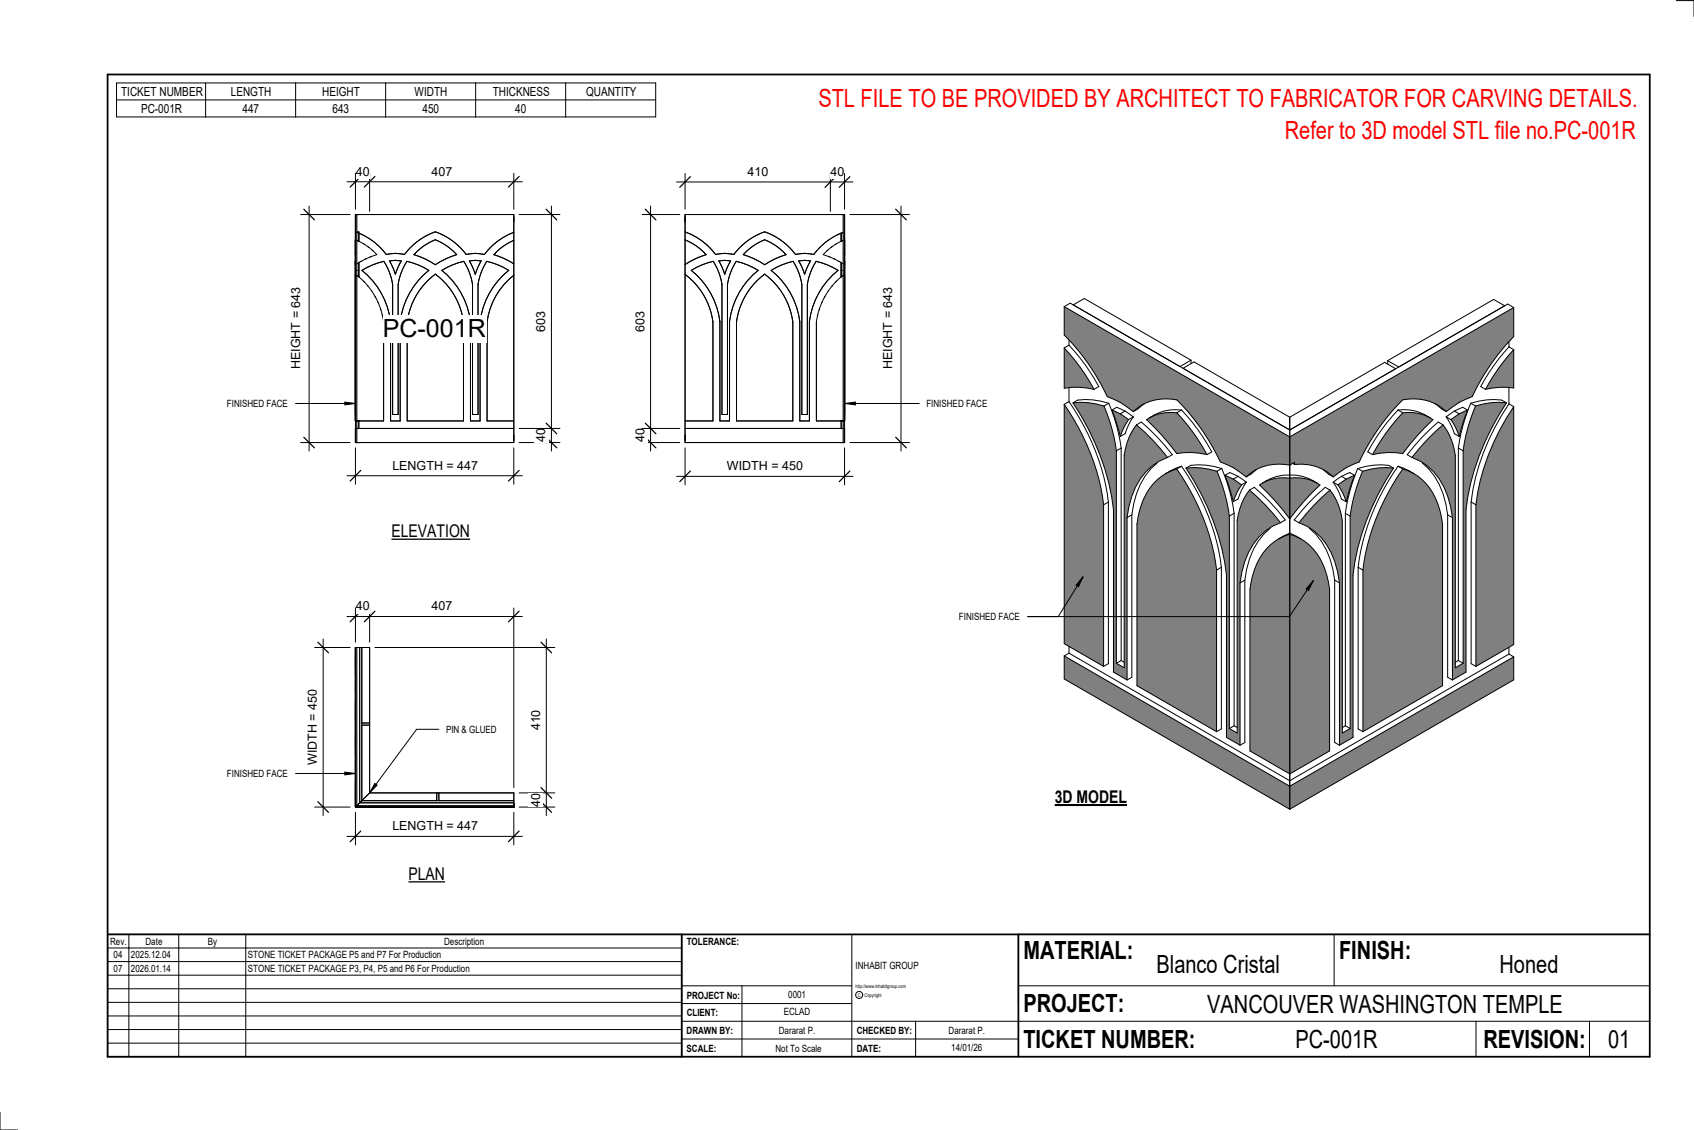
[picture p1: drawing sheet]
<svg xmlns="http://www.w3.org/2000/svg" width="914mm" height="610mm" viewBox="0 0 914 610" stroke-linecap="round" stroke-linejoin="round" font-family="sans-serif">
<g fill="#808080">
<path d="M574 354v12l122 71v-13zM684 296a39 39 0 0 0-9 22v87l21 13v-130a26 26 0 0 0-12 8zM640 253a132 132 0 0 1 22 57v88l7 4v-88a39 39 0 0 1 18-30l4-2a114 114 0 0 0-17-18l-4 8-2 9v114l-4-2v-115l-3-12-4-12a38 38 0 0 0-17-1zM623 261a39 39 0 0 0-9 22v87l43 25v-87a121 121 0 0 0-22-55 26 26 0 0 0-12 8zM579 217a132 132 0 0 1 22 58v88l7 4v-88a39 39 0 0 1 18-30l4-2a114 114 0 0 0-17-18l-4 7-2 10v114l-4-2v-115l-3-12-4-12a38 38 0 0 0-17-2zM574 218v129l22 13v-88a121 121 0 0 0-22-54zM680 262l8 8 8 10v-22a23 23 0 0 0-16 4zM661 256l5 15 4-9-4-4zM574 165v16a118 118 0 0 1 24 33 40 40 0 0 1 14 8 26 26 0 0 1 23-6 117 117 0 0 1 24 33 40 40 0 0 1 14 8 26 26 0 0 1 23-6v-15zM619 226l8 9 8 10a39 39 0 0 1 17 0l-8-12-9-10a23 23 0 0 0-16 3zM600 221l5 14 4-9-4-3zM574 188v21a39 39 0 0 1 17 1l-8-12z"/>
<path d="M696 424v13l121-70v-13zM696 288v130l22-13v-87a33 33 0 0 0-19-29zM709 273l-8 9a33 33 0 0 1 21 27l1 5v88l7-4v-88a132 132 0 0 1 22-57 38 38 0 0 0-17 1l-4 12-2 12v115l-4 2v-114l-3-9-4-8zM757 253a121 121 0 0 0-21 55v87l43-25v-87a33 33 0 0 0-19-29zM770 237l-8 10a33 33 0 0 1 21 26l1 6v88l7-4v-88a132 132 0 0 1 22-58 38 38 0 0 0-17 2l-4 12-2 12v115l-4 2v-114l-3-10-4-7zM817 219a121 121 0 0 0-20 53v88l20-12zM696 258v22l8-10 9-8a23 23 0 0 0-17-4zM722 262l5 9 4-15-4 2zM696 236v15l3-2v2a25 25 0 0 1 21 6 40 40 0 0 1 14-8 118 118 0 0 1 23-33 26 26 0 0 1 24 6 40 40 0 0 1 14-8 118 118 0 0 1 22-32v-16zM757 223l-9 10-7 12a39 39 0 0 1 16 0l8-10 8-9a23 23 0 0 0-16-3zM783 226l5 9 4-14-4 2zM817 189l-8 10-7 11a40 40 0 0 1 15-1z"/>
</g>
<g fill="none" stroke="#000" stroke-width=".54">
<path d="M574 165v16a118 118 0 0 1 24 33 40 40 0 0 1 14 8M574 165l122 71 121-70M574 165l4-1 118 68 118-68 3 2M579 164l6-3 58 33M817 166v16a118 118 0 0 0-22 32 40 40 0 0 0-14 8M574 188v21a39 39 0 0 1 17 1M574 188l9 10 8 12M577 186l9 11 5 7 2 5-2 1M577 183v3M577 186l-3 2M639 199l6-4 51 30M643 194v2"/>
<path d="M643 194l-6 4M749 195v1M749 195l57-33 6 3-57 33zM753 199l-6-4-51 30M815 187l-9 10-7 12 3 1M815 184v3M815 187l2 2M817 189l-8 10-7 11M817 189v20a40 40 0 0 0-15 1M574 218a121 121 0 0 1 22 54M574 218v129l22 13M577 217a121 121 0 0 1 21 54"/>
<path d="M577 209v8M577 217l-3 1M579 217a38 38 0 0 1 17 2M579 217a132 132 0 0 1 22 58v88l7 4M579 217l3-1a38 38 0 0 1 17 2M596 219l4 12 3 12M599 218l4 12 2 12M599 218l-3 1M618 218l-6 4M775 218l6 4M794 218l-4 12-3 12M794 218l2 1"/>
<path d="M796 219l-4 12-2 12M813 217a132 132 0 0 0-22 58v88l-7 4M813 217a38 38 0 0 0-17 2M813 217l-2-1a38 38 0 0 0-17 2M815 218a121 121 0 0 0-21 53M815 209v9M815 218l2 1M817 219a121 121 0 0 0-20 53M817 219v129l-20 12M600 221l5 2M600 221l5 14M600 221l3-1 4 2"/>
<path d="M605 223l4 3M607 222l5 3M607 222l-2 1M609 226l-4 9M612 222a26 26 0 0 1 23-6 117 117 0 0 1 24 33 40 40 0 0 1 14 8M612 225l-5 9-2 1M612 225l-3 1M613 229a114 114 0 0 1 17 18M613 229l-4 7-2 10v114l-4-2M613 229l3-1a114 114 0 0 1 17 17l-3 2M623 224l-3 1M635 223a23 23 0 0 0-16 3l8 9 8 10a39 39 0 0 1 17 0"/>
<path d="M635 223l9 10 8 12M638 221a23 23 0 0 0-15 3M638 221l9 11 5 8 2 4-2 1M638 221l-3 2M696 225v31M755 221l-9 11-5 8-3 4 3 1M755 221a23 23 0 0 1 15 3M755 221l2 2M757 223a23 23 0 0 1 16 3l-8 9-8 10a39 39 0 0 0-16 0M757 223l-9 10-7 12M769 224l3 1M779 229l4 7 3 10v114l4-2"/>
<path d="M779 229a114 114 0 0 0-17 18M779 229l-3-1a114 114 0 0 0-16 17l2 2M781 225l4 9 3 1M781 225l2 1M781 222a26 26 0 0 0-24-6 117 117 0 0 0-23 33 40 40 0 0 0-14 8M783 226l5 9M785 222l-4 3M785 222l3 1M788 223l-5 3M792 221l-4 14M792 221l-4 2M792 221l-2-1-5 2"/>
<path d="M603 243v115M605 242v114M605 242l-2 1M625 250a40 40 0 0 0-14 28M630 247a33 33 0 0 0-21 26l-1 6M632 254l-3 2M635 253a121 121 0 0 1 22 55M635 253a30 30 0 0 0-21 26v4v87l43 25M638 252l-6 2M638 252a121 121 0 0 1 21 54M638 252l-3 1M640 253a38 38 0 0 1 17 1"/>
<path d="M640 253a132 132 0 0 1 22 57v88l7 4M640 253l3-2a38 38 0 0 1 17 2M657 254l4 12 3 12M660 253l4 12 2 12M660 253l-3 1M661 256l5 2M661 256l5 15M661 256l3-1 4 2M666 258l4 4M668 257l5 3M668 257l-2 1M678 253l-5 4"/>
<path d="M684 259l-3 2M696 256v2M696 256a22 22 0 0 0-13 4M696 256a22 22 0 0 1 13 4M696 258v30M698 250l1 1M699 251v-2l-3 2a26 26 0 0 0-23 6M699 251a25 25 0 0 1 21 6M708 259l3 2M714 253l6 4M724 257l-4 3M724 257l3 1"/>
<path d="M727 258l-5 4M731 256l-4 15M731 256l-4 2M731 256l-2-1-5 2M733 253l-4 12-3 12M733 253l2 1M735 254l-4 12-2 12M752 253a132 132 0 0 0-22 57v88l-7 4M752 253a38 38 0 0 0-17 1M752 253l-2-2a38 38 0 0 0-17 2M755 252a121 121 0 0 0-22 54M755 252l6 2"/>
<path d="M755 252l2 1M757 253a30 30 0 0 1 21 26l1 4v87l-43 25M757 253a121 121 0 0 0-21 55M761 254l2 2M762 247a33 33 0 0 1 21 26l1 6M768 250a40 40 0 0 1 13 28M787 242v114M787 242l3 1M790 243v115M596 272v88M598 271v87l-2 2M598 271l-2 1"/>
<path d="M608 279v88M611 278v87l-3 2M611 278l-3 1M664 278v115M666 277v115M666 277l-2 1M670 262l-4 9M673 260l-5 9-2 2M673 260l-3 2M674 264a114 114 0 0 1 17 18M674 264l-4 8-2 9v114l-4-2M674 264l3-1a114 114 0 0 1 17 18l-3 1"/>
<path d="M680 262l2-2a24 24 0 0 1 14-2 23 23 0 0 1 17 4l-9 8-8 10-8-10zM718 264l4 8 3 9v114l4-2M718 264a114 114 0 0 0-17 18M718 264l-3-1a114 114 0 0 0-16 18l2 1M720 260l4 9 3 2M720 260l2 2M722 262l5 9M726 277v115M726 277l3 1M729 278v115M781 278v87l3 2M781 278l3 1"/>
<path d="M784 279v88M794 271v87l3 2M794 271l3 1M797 272v88M684 296l6-5 6-3a30 30 0 0 1 21 26l1 4v87l-22 13-21-13v-87l1-7a36 36 0 0 1 8-15zM686 285a40 40 0 0 0-14 28M691 282a33 33 0 0 0-21 27l-1 5M693 289l-3 2M696 288h.1M696 288l-3 1M696 288l4 1M696 288v149"/>
<path d="M700 289l2 2M701 282a33 33 0 0 1 21 27l1 5M707 285a40 40 0 0 1 13 28M657 308v87M659 306v87l-2 2M659 306l-2 2M669 314v88M672 313v88l-3 1M672 313l-3 1M720 313v88l3 1M720 313l3 1M723 314v88"/>
<path d="M733 306v87l3 2M733 306l3 2M736 308v87M574 354v12l122 71M574 354l122 70 121-70M577 352l-3 2M577 349v3M577 352l119 69 119-68M605 356l2 1M605 356l-2 2M787 356l-1 1M787 356l3 2"/>
<path d="M815 349v4M815 353l2 1M817 354v13l-121 70M666 392h2M666 392l-2 1M726 392h-1M726 392l3 1"/>
</g>
<path d="M192 116h1v123h-1z" fill="#7c7c7c"/>
<g fill="none" stroke="#000" stroke-width=".54">
<path d="M192 116h85v123h-85zM193 116v123M192 125v12M192 137h.1M192 137v6M192 129v8zM193 125l1 1M193 125h1M194 130h-1l5 3 5 4-6 3-4 2M194 126v4M194 125v1M194 125v5"/>
<path d="M194 130h.1M196 132h1M198 139l-1 1M199 133v1M201 138l-1 1M201 135h.1M225 136l4-3 6-4 6 4 6 4-6 3-6 3-6-3-6-3zM277 125a35 35 0 0 0-16 12h-4h-5a35 35 0 0 0-17-12 35 35 0 0 0-17 12h-5h-5l-6-7-8-4M277 130l-5 3-5 4 5 2 5 3M192 140v34v-26M192 153v-12v32M193 148l1 1"/>
<path d="M193 149a38 38 0 0 1 14 25v53h-14M193 146h1M194 146v-4v7M194 146v3M194 149h.1M195 141h-1M195 146l6-3 6-2 3 6 2 4v2v71h3v-71v-2l2-6 3-4 6 2 5 3a42 42 0 0 0-15 27v54h-5v-54a42 42 0 0 0-16-27zM196 152h1M198 154l1 1M201 157h.1M202 160l1 1M210 141h7l-4 7z"/>
<path d="M231 151l4-3a38 38 0 0 1 15 26v53h-30v-53a38 38 0 0 1 11-23zM239 146l5-3 6-2 3 6 2 4v2v71h3v-71v-2l3-6 2-4 6 2 6 3a42 42 0 0 0-16 27v54h-5v-54a42 42 0 0 0-15-27zM253 141h7l-3 7zM277 148a38 38 0 0 0-14 26v53h14M204 163v1M205 167h1M206 170v1M193 231h84M194 227v4"/>
</g>
<path d="M455 116h1v123h-1z" fill="#7c7c7c"/>
<g fill="none" stroke="#000" stroke-width=".54">
<path d="M370 116h86v123h-86zM455 116v123M370 125a35 35 0 0 1 16 12 35 35 0 0 0-16-12zM370 129l6 4 5 4M386 137h5h5a35 35 0 0 1 17-12 35 35 0 0 1 16 12h5h5M403 136l4-3 6-4 6 4 5 4-6 3-5 3-6-3-6-3zM441 135l-2 2M443 133l-1 1M446 131l-2 1M447 135h-1M447 138l1 1M448 129l-2 1"/>
<path d="M449 133l-1 1M450 139l1 1M451 127l-2 1M451 132h.1M454 126l-3 1M454 130h1l-5 3-6 4 6 3 5 2M454 126v4M454 130h.1M454 126h1M455 125a35 35 0 0 0-16 12M456 126v11M456 137h.1"/>
<path d="M456 125v12M456 137v6M456 129v8M456 130v7M456 137v5M370 148a38 38 0 0 1 15 26v53h-15M370 143l5-3 6-3-6 3zM373 146l6-3 6-2 3 6 1 4 1 2v71h3v-71v-2l1-4 3-6 7 2 5 3a42 42 0 0 0-15 27v54h-5v-54a42 42 0 0 0-16-27zM388 141h6l-3 7zM409 151l4-3a38 38 0 0 1 15 26v53h-30v-53a38 38 0 0 1 11-23zM416 146l6-3 6-2 3 6 1 4 1 2v71h3v-71v-2l2-6 3-4 6 2 5 3a42 42 0 0 0-15 27v54h-5v-54a42 42 0 0 0-16-27zM431 141h6l-3 7z"/>
<path d="M445 160v1M447 157h.1M449 154v1M452 152h-1M453 141h1M454 146v3M454 146v-4v7M454 149h.1M454 146h1M455 148l-1 1M455 149a38 38 0 0 0-14 25v53h14M456 140v8"/>
<path d="M456 153v-12v32M456 148v26v-26M441 170v1M442 167h.1M444 163l-1 1M370 231h85M454 227v4"/>
</g>
<path d="M192 349h1v86h84h-85z" fill="#7c7c7c"/>
<g fill="none" stroke="#000" stroke-width=".54">
<path d="M162 116h27M167 111v132M162 239h27M192 349v22M192 349v15M192 349v12zM192 349v86M192 349h8v79M193 349v86M194 349v84h83M195 349v83h82M192 371v21"/>
<path d="M192 371v2M192 371v3M192 368v3zM192 364v5M192 364v-11v15M192 373v16v-12M192 372v5M192 377v15M192 392v22M192 381v11zM192 392v12zM192 392v15"/>
<path d="M195 391h5M195 390h5M192 414v21M192 414v3zM192 411v3zM192 411v-15v16M192 415v17v-16M192 424v11zM192 420v15M192 435h15M192 435h11zM192 435h85"/>
<path d="M193 435h84M194 435h19M200 428l-7 7M200 428h77v7M210 435h3zM211 435h-16h17M213 435h22M213 435h4zM215 435h16h-15M220 435h15M232 435h-9h12M235 435h22"/>
<path d="M235 435h12zM235 435h15M236 428v4M237 428v4M253 435h4zM254 435h-15h16M257 435h20M257 435h3zM258 435h17h-16M263 435h14M267 435h10z"/>
</g>
<path d="M164 113l6 6M164 236l6 6" fill="none" stroke="#000" stroke-width=".67"/>
<path d="M156 155h8v44h-8z" fill="#fff"/>
<path d="M187 98h95M192 93v20M200 93v21M277 93v20" fill="none" stroke="#000" stroke-width=".54"/>
<path d="M195 95l-6 6M202 95l-5 6M280 95l-6 6" fill="none" stroke="#000" stroke-width=".67"/>
<g fill="#fff">
<path d="M233 89h11v7h-11z"/>
<path d="M192 89h7v7h-7z"/>
</g>
<path d="M280 116h22M298 111v132M280 239h22M280 231h22" fill="none" stroke="#000" stroke-width=".54"/>
<path d="M295 113l6 6M295 236l6 6M295 228l6 6" fill="none" stroke="#000" stroke-width=".67"/>
<g fill="#fff">
<path d="M288 168h8v11h-8z"/>
<path d="M288 231h8v8h-8z"/>
</g>
<path d="M187 257h95M192 242v19M277 242v19" fill="none" stroke="#000" stroke-width=".54"/>
<path d="M195 254l-6 6M280 254l-6 6" fill="none" stroke="#000" stroke-width=".67"/>
<g fill="#fff">
<path d="M212 247h46v8h-46z"/>
<path d="M207 170h55v15h-55z"/>
</g>
<path d="M459 116h32M486 111v132M459 239h32" fill="none" stroke="#000" stroke-width=".54"/>
<path d="M483 113l6 6M483 236l6 6" fill="none" stroke="#000" stroke-width=".67"/>
<path d="M475 155h8v44h-8z" fill="#fff"/>
<path d="M365 98h95M370 94v19M448 94v20M456 94v19" fill="none" stroke="#000" stroke-width=".54"/>
<path d="M373 95l-6 6M451 95l-6 6M459 95l-6 6" fill="none" stroke="#000" stroke-width=".67"/>
<g fill="#fff">
<path d="M403 89h12v7h-12z"/>
<path d="M448 89h8v7h-8z"/>
</g>
<path d="M347 116h20M351 111v132M347 239h20M347 231h20" fill="none" stroke="#000" stroke-width=".54"/>
<path d="M348 113l6 6M348 236l6 6M348 228l6 6" fill="none" stroke="#000" stroke-width=".67"/>
<g fill="#fff">
<path d="M342 168h7v11h-7z"/>
<path d="M342 231h7v8h-7z"/>
</g>
<path d="M365 257h95M370 242v20M456 242v20" fill="none" stroke="#000" stroke-width=".54"/>
<path d="M373 254l-6 6M459 254l-6 6" fill="none" stroke="#000" stroke-width=".67"/>
<path d="M392 248h41v7h-41z" fill="#fff"/>
<path d="M187 333h95M192 328v18M200 328v18M277 328v97" fill="none" stroke="#000" stroke-width=".54"/>
<path d="M195 330l-6 5M202 330l-5 5M280 330l-6 5" fill="none" stroke="#000" stroke-width=".67"/>
<g fill="#fff">
<path d="M192 323h7v8h-7z"/>
<path d="M233 323h11v8h-11z"/>
</g>
<path d="M202 349h97M295 345v95M280 435h19M280 428h19" fill="none" stroke="#000" stroke-width=".54"/>
<path d="M292 346l6 6M292 433l6 5M292 425l6 6" fill="none" stroke="#000" stroke-width=".67"/>
<g fill="#fff">
<path d="M285 383h8v11h-8z"/>
<path d="M285 428h8v7h-8z"/>
</g>
<path d="M192 438v18M277 438v18M187 451h95" fill="none" stroke="#000" stroke-width=".54"/>
<path d="M195 448l-6 6M280 448l-6 6" fill="none" stroke="#000" stroke-width=".67"/>
<path d="M212 442h46v7h-46z" fill="#fff"/>
<path d="M170 349h19M174 345v95M170 435h19" fill="none" stroke="#000" stroke-width=".54"/>
<path d="M172 346l5 6M172 433l5 5" fill="none" stroke="#000" stroke-width=".67"/>
<path d="M165 372h8v41h-8z" fill="#fff"/>
<path d="M202 423l2 1-4 4z" fill="#000"/>
<g fill="none" stroke="#000" stroke-width=".54">
<path d="M905 0h9v9M237 393h-12l-25 35M202 423l2 1-4 4zM460 504v66M720 504v28M891 504h-341v37M368 532h92M401 532v38M550 532h341M368 551h523M368 541h92M494 551v19"/>
<path d="M797 551v19M858 551v19M368 561h182M0 600v10h10"/>
<circle cx="464" cy="537" r="1.9"/>
</g>
<path d="M58 40h833v530h-833zM58 504h833M368 504v66M550 504v66" fill="none" stroke="#000" stroke-width=".96"/>
<g fill="#fff">
<path d="M652 534h192v15h-192z"/>
<path d="M513 562h17v6h-17z"/>
<path d="M425 533h10v6h-10z"/>
<path d="M423 543h15v6h-15z"/>
<path d="M420 553h20v6h-20z"/>
<path d="M624 513h68v15h-68z"/>
<path d="M809 513h33v15h-33z"/>
<path d="M512 553h20v6h-20z"/>
<path d="M699 553h45v15h-45z"/>
<path d="M442 45h443v16h-443z"/>
<path d="M868 553h12v15h-12z"/>
<path d="M61 512h5v6h-5z"/>
<path d="M61 520h5v6h-5z"/>
</g>
<path d="M58 504h310v66h-310zM58 519h310M58 511h310M70 504v66M96 504v66M133 504v66M58 533h310M58 526h310M58 555h310M58 548h310M58 541h310M58 563h310" fill="none" stroke="#000" stroke-width=".54"/>
<path d="M694 63h191v15h-191z" fill="#fff"/>
<path d="M63 45h291v18h-291zM63 54h291M111 45v18M160 45v18M208 45v18M257 45v18M305 45v18" fill="none" stroke="#000" stroke-width=".54"/>
<path d="M211 281h43v11h-43z" fill="#fff"/>
<path d="M211 291h43" fill="none" stroke="#000" stroke-width=".69" stroke-linecap="butt"/>
<path d="M220 466h20v11h-20z" fill="#fff"/>
<path d="M220 476h20" fill="none" stroke="#000" stroke-width=".69" stroke-linecap="butt"/>
<path d="M569 424h40v12h-40z" fill="#fff"/>
<path d="M569 434h39" fill="none" stroke="#000" stroke-width="1.1" stroke-linecap="butt"/>
<path d="M186 217l6 1h-6zM456 218l6-1v1zM585 311l-3 5h-1zM709 313l-3 6-1-1zM186 417h6l-6 1z" fill="#000"/>
<path d="M160 218h32M186 217l6 1h-6zM456 218l6-1v1zM456 218h40M585 311l-3 5h-1zM585 311l-14 22M709 313l-3 6-1-1zM709 313l-13 20h-141M160 417h32M186 417h6l-6 1z" fill="none" stroke="#000" stroke-width=".54"/>
<g font-size="13.5" fill="#f00">
<text x="442" y="58">STL FILE TO BE PROVIDED BY ARCHITECT TO FABRICATOR FOR CARVING DETAILS.</text>
<text x="694" y="75">Refer to 3D model STL file no.PC-001R</text>
</g>
<g font-size="13.5">
<text x="207" y="182">PC-001R</text>
<text x="552" y="517">MATERIAL:</text>
<text x="723" y="517">FINISH:</text>
<text x="624" y="525">Blanco Cristal</text>
<text x="809" y="525">Honed</text>
<text x="552" y="546">PROJECT:</text>
<text x="652" y="546">VANCOUVER WASHINGTON TEMPLE</text>
<text x="552" y="565">TICKET NUMBER:</text>
<text x="699" y="565">PC-001R</text>
<text x="801" y="565">REVISION:</text>
<text x="868" y="565">01</text>
</g>
<g font-size="9.4">
<text x="211" y="290">ELEVATION</text>
<text x="569" y="433">3D MODEL</text>
<text x="220" y="475">PLAN</text>
</g>
<g font-size="6.7">
<text x="65" y="52">TICKET NUMBER</text>
<text x="125" y="52">LENGTH</text>
<text x="174" y="52">HEIGHT</text>
<text x="224" y="52">WIDTH</text>
<text x="266" y="52">THICKNESS</text>
<text x="316" y="52">QUANTITY</text>
<text x="76" y="61">PC-001R</text>
<text x="131" y="61">447</text>
<text x="179" y="61">643</text>
<text x="228" y="61">450</text>
<text x="278" y="61">40</text>
<text x="192" y="95">40</text>
<text x="233" y="95">407</text>
<text x="403" y="95">410</text>
<text x="448" y="95">40</text>
<text x="294" y="179" transform="rotate(-90 294 179)">603</text>
<text x="348" y="179" transform="rotate(-90 348 179)">603</text>
<text x="162" y="199" transform="rotate(-90 162 199)">HEIGHT = 643</text>
<text x="482" y="199" transform="rotate(-90 482 199)">HEIGHT = 643</text>
<text x="294" y="239" transform="rotate(-90 294 239)">40</text>
<text x="348" y="239" transform="rotate(-90 348 239)">40</text>
<text x="212" y="253">LENGTH = 447</text>
<text x="392" y="254">WIDTH = 450</text>
<text x="192" y="329">40</text>
<text x="233" y="329">407</text>
<text x="292" y="394" transform="rotate(-90 292 394)">410</text>
<text x="171" y="413" transform="rotate(-90 171 413)">WIDTH = 450</text>
<text x="292" y="435" transform="rotate(-90 292 435)">40</text>
<text x="212" y="448">LENGTH = 447</text>
</g>
<g font-size="5.4">
<text x="123" y="220">FINISHED FACE</text>
<text x="500" y="220">FINISHED FACE</text>
<text x="518" y="335">FINISHED FACE</text>
<text x="241" y="395">PIN &amp; GLUED</text>
<text x="123" y="419">FINISHED FACE</text>
<text x="59" y="510">Rev.</text>
<text x="79" y="510">Date</text>
<text x="112" y="510">By</text>
<text x="240" y="510">Description</text>
<text x="371" y="510">TOLERANCE:</text>
<text x="61" y="517">04</text>
<text x="71" y="517">2025.12.04</text>
<text x="134" y="517">STONE TICKET PACKAGE P5 and P7 For Production</text>
<text x="61" y="525">07</text>
<text x="71" y="524">2026.01.14</text>
<text x="134" y="524">STONE TICKET PACKAGE P3, P4, P5 and P6 For Production</text>
<text x="462" y="523">INHABIT GROUP</text>
<text x="371" y="539">PROJECT No:</text>
<text x="425" y="538">0001</text>
<text x="371" y="548">CLIENT:</text>
<text x="423" y="548">ECLAD</text>
<text x="371" y="558">DRAWN BY:</text>
<text x="420" y="558">Dararat P.</text>
<text x="462" y="558">CHECKED BY:</text>
<text x="512" y="558">Dararat P.</text>
<text x="371" y="567">SCALE:</text>
<text x="419" y="567">Not To Scale</text>
<text x="462" y="567">DATE:</text>
<text x="513" y="567">14/01/26</text>
</g>
<g font-size="2.7">
<text x="462" y="533">http://www.inhabitgroup.com</text>
<text x="463" y="538">C</text>
<text x="467" y="538">Copyright</text>
</g>
</svg>
